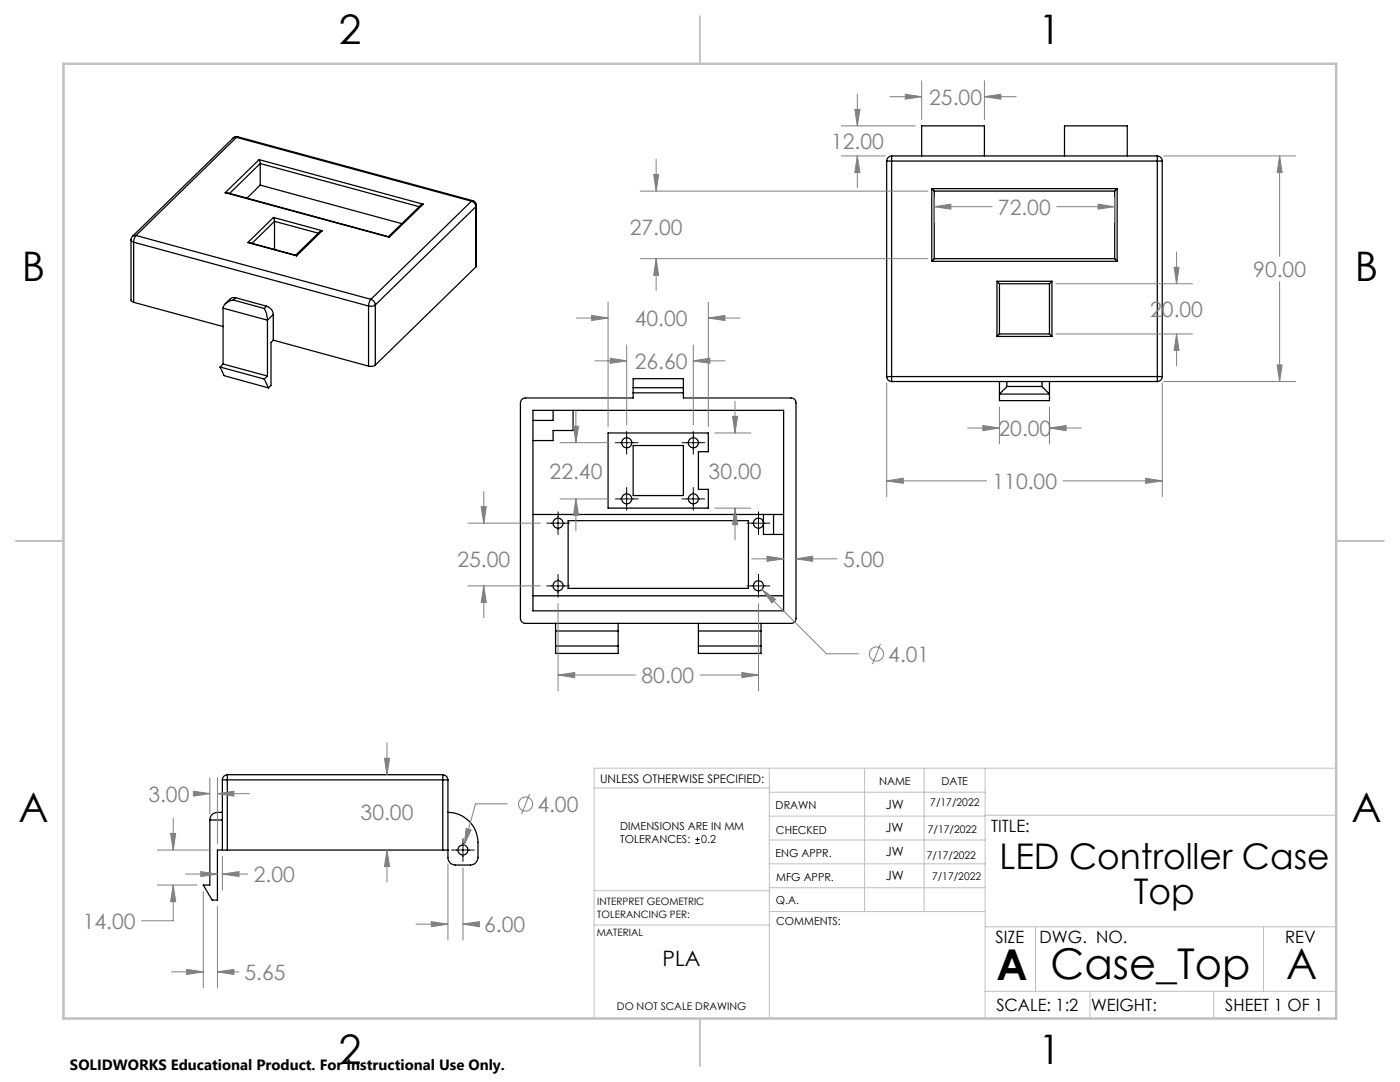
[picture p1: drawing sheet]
<svg xmlns="http://www.w3.org/2000/svg" width="279mm" height="216mm" viewBox="0 0 279 216" stroke-linecap="round" stroke-linejoin="round" font-family="sans-serif">
<g fill="none" stroke="#000" stroke-width=".25">
<path d="M44.9 38.5h.4l32.4 8.8M44.9 38.5l32.8 8.8M46.5 27.6l-20 19.5M47.2 27.4h-.5l-.2 .2M47.2 27.4l-20.1 19.6M47.2 27.4l46.9 12.7M47.5 27.3h-.5l-.5 .3M47.5 27.3l-.3 .1M47.5 27.3l46.8 12.7M51.7 31.9l.2 .7M51.7 31.9l-6.8 6.6M51.7 31.9l32.8 8.8"/>
<path d="M51.9 32.6v4.3M51.9 36.9l28.3 7.7M51.9 36.9l-2.6 2.6M51.9 32.6l31.7 8.6M51.9 32.6l-6.1 6M177 32.1h.9M177 32.1v43M177.9 31.1v1M177.9 31.1a1.02 1.02 0 0 0-.9 1M177.9 32.1h53.1M177.9 31.1h53.1M177.9 32.1v43"/>
<path d="M183.9 31.1v-6h12.6v6M185.9 37.6l.5 .5M185.9 37.6v14.5M185.9 37.6h37.1M186.4 38.1h36.1M186.4 38.1v13.5M212.4 31.1v-6h12.6v6M222.5 38.1v13.5M223 37.6l-.5 .5M223 37.6v14.5M231 31.1v1M231 32.1h1"/>
<path d="M231 31.1a1.02 1.02 0 0 1 1 1M231 32.1v43M232 32.1v43M26.1 47.9v12l.6 .4M26.1 47.9l.6 .4M26.5 47.1l-.4 .8M26.7 48.3l46.9 12.8M26.7 48.3v12M27.1 47l-.4 .8v.5M27.1 47l-.6 .1M27.1 47l46.9 12.7M46.6 59.9a2.35 2.35 0 0 0-2.1 1.6"/>
<path d="M46.6 59.9l6.1 1.7M47 59.4h-.5l-.4 .1-1.2 1.1M47 59.4l6.2 1.7M47 59.4l-.4 .5M49.5 48.4l9.7 2.6M54.6 43.4l.2 .8M54.6 43.4l-5.1 5M54.6 43.4l9.7 2.6M54.8 44.2v5.6M54.8 44.2l-4.5 4.3M54.8 44.2l8.7 2.3M64.3 46l-.5 .3-4.8 4.6"/>
<path d="M64.3 46l-5.1 5M74 59.7l-.4 .8v.6M74 59.7a1.19 1.19 0 0 1 .9 1.2M84.5 40.7l-.5 .2-6.5 6.3M84.5 40.7l-6.8 6.6M94.1 40.1a1.19 1.19 0 0 1 .9 1.1M94.1 40.1l-20.1 19.6M94.3 40a.91 .91 0 0 1 .8 1M94.3 40l-.2 .1M95 41.2l-20.1 19.7M95 41.2v12.1M95 53.3l-20.1 19.5"/>
<path d="M95.1 41v12.1l-.1 .2M95.1 41l-.1 .2M185.9 52.1h37.1M186.4 51.6l-.5 .5M186.4 51.6h36.1M199 56.1l.5 .5M199 56.1h10.9M199 56.1v11M199.5 56.6h9.9M199.5 56.6v10M209.4 56.6v10M209.9 56.1l-.5 .5"/>
<path d="M209.9 56.1v11M222.5 51.6l.5 .5M26.7 60.3l17.8 4.9M43.9 73.2l8.8 2.4M43.9 73.2l.8 1.8 8.9 2.4M44.5 61.5l8.9 2.4M44.5 72.6l8.9 2.4M44.5 61.5v11.1M44.5 72.6l-.6 .6M52.7 61.6l.5 .9 .2 1.4M52.7 75.6l.9 1.8M53.2 61.1a1.83 1.83 0 0 1 1.3 1.7"/>
<path d="M53.2 61.1l-.5 .5M53.4 75l-.7 .6M53.4 63.9v11.1M54.5 67.9l19.1 5.2M54.5 62.8v5.1M54.5 67.9l-.4 .4v8.6l-.5 .5M54.5 62.8l-1.1 1.1M73.6 61.1v12M74.9 60.9a1.54 1.54 0 0 1-1.3 .2M74.9 72.8a1.54 1.54 0 0 1-1.3 .3M74.9 60.9v11.9M104.2 79.7l.5-.3h21.7v-3.8h10v3.8h21.5a.96 .96 0 0 1 1 1v43a.96 .96 0 0 1-1 1h-53a1.02 1.02 0 0 1-1-1v-43z"/>
<path d="M126.4 78.4h10M126.4 77.4h10M177 75.1h.9M177 75.1a.96 .96 0 0 0 .9 1M177.9 75.1v1M177.9 76.1h53.1M177.9 75.1h53.1M199 67.1h10.9M199.5 66.6l-.5 .5M199.5 76.1v3.8h9.9v-3.8M199.5 66.6h9.9M200.9 77.1l-1.4 1.5h9.9l-1.4-1.5"/>
<path d="M200.9 76.1v1M200.9 77.1h7.1M208 76.1v1M209.4 66.6l.5 .5M231 75.1h1M231 75.1v1M232 75.1a.96 .96 0 0 1-1 1M106.4 81.9h50v40h-50zM110.4 81.9v2h-4M114.4 81.9v4h-4v2h-4M121.4 86.4h20v3.7h-2v7.5h2v3.8h-20zM126.4 88.9h10v10h-10z"/>
<path d="M106.4 102.7h46M106.4 118.9h50M113.4 103.9h36v13.5h-36zM152.4 102.7h2M152.4 102.7v3.9h2M152.4 104.3a.99 .99 0 0 0-1.5-.8 .99 .99 0 0 0 0 1.7 .99 .99 0 0 0 1.5-.7M154.4 102.7v3.9M154.4 106.6h2M154.4 102.7h2M110.9 128.9v1.5h12.5v-1.5M110.9 124.4v1.5M110.9 128.9h12.5"/>
<path d="M110.9 125.9h12.5M110.9 125.9v3M123.4 124.4v1.5M123.4 125.9v3M139.4 128.9v1.5h12.5v-1.5M139.4 124.4v1.5M139.4 128.9h12.5M139.4 125.9h12.5M139.4 125.9v3M151.9 124.4v1.5M151.9 125.9v3M44.4 155.6h1"/>
<path d="M44.4 155.6v14M45.4 154.6v1M45.4 154.6a1.02 1.02 0 0 0-1 1M45.4 155.6h43M45.4 154.6h43M45.4 155.6v14M88.4 154.6v1M88.4 154.6a1.09 1.09 0 0 1 1 1M88.4 155.6h1M88.4 155.6v14M89.4 155.6v15.5a1.51 1.51 0 0 0 1.5 1.5h3a1.57 1.57 0 0 0 1.5-1.5v-3a6 6 0 0 0-6-6M41.9 163.6v13h-1.3l1.7 3h1.1v-10h1"/>
<path d="M41.9 163.6h2.5M44.4 169.6h1M44.4 162.1h-1a1.49 1.49 0 0 0-1.5 1.5M45.4 169.6h43M88.4 169.6h1"/>
<circle cx="125.1" cy="88.4" r="1.01"/>
<circle cx="125.1" cy="99.5" r="1"/>
<circle cx="138.4" cy="88.4" r="1.01"/>
<circle cx="138.4" cy="99.5" r="1"/>
<circle cx="111.4" cy="116.9" r="1"/>
<circle cx="111.4" cy="104.4" r="1.01"/>
<circle cx="151.3" cy="116.9" r="1"/>
<circle cx="92.4" cy="169.6" r="1"/>
</g>
<g fill="none" stroke="#808080" stroke-width=".2">
<path d="M171.1 18.8v6.3M177.6 19.3h6.3M180.7 18.8l3.2 .5-3.2 .5zM183.9 16.1v7.7M196.5 16.1v7.7M196.5 19.3h6.3M196.5 19.3l3.2-.5v1zM127.8 38.1h57.4M130.5 34.8h.9l-.4 3.3zM131 31.8v6.3M167.9 31.1h8.8M167.9 25.1h14.8"/>
<path d="M170.6 21.8h1l-.5 3.3zM171.1 31.1v6.4M171.1 31.1l.5 3.3h-1zM186.4 39.4v5M222.5 39.4v5M232.2 31.1h26.4M255.4 31.1v20.1M255.4 31.1l.5 3.3h-1zM127.8 51.6h57.4M131 51.6v6.4M131 51.6l.4 3.3h-.9zM186.4 41.2h11.6"/>
<path d="M186.4 41.2l3.4-.5v1zM210.7 56.6h27.3M210.9 41.2h11.6M219.1 40.7l3.4 .5-3.4 .5zM234.3 53.3h1l-.5 3.3zM234.8 50.3v6.3M255.4 56.2v19.9M115 63.5h6.4M118.1 62.9l3.3 .6-3.3 .5zM118.7 72h6.4M121.4 60.3v24.8M121.8 71.5l3.3 .5-3.3 .5z"/>
<path d="M125.1 68.8v16M138.4 68.8v16M138.4 72h6.3M138.4 72l3.3-.5v1zM141.4 60.3v24.8M141.4 63.5h6.3M141.4 63.5l3.3-.6v1.1zM177 76.4v22.7M210.7 66.6h27.3M232 76.4v22.7M232.2 76.1h26.4M234.8 66.6v6.4"/>
<path d="M234.8 66.6l.5 3.3h-1zM254.9 72.8h1l-.5 3.3zM96.6 98v6.4M111.8 99.6h9.7M111.8 88.3h9.7M114.4 85.1h1.1l-.6 3.2zM114.9 82v6.3M114.9 99.6v6.3M114.9 99.6l.6 3.2h-1.1zM142.6 86.4h7.3M146.2 83.1h1l-.5 3.3zM146.7 80v6.4"/>
<path d="M177 96h19.9M177 96l3.3-.6v1zM193.1 85.4h6.4M196.1 84.9l3.4 .5-3.4 .5zM199.5 81.2v7.4M209.4 81.2v7.4M209.4 85.4h6.4M209.4 85.4l3.4-.5v1zM212.1 96h19.9M228.6 95.4l3.4 .6-3.4 .4zM93.4 104.4h14.4M93.4 116.9h14.4"/>
<path d="M96 101.1h1l-.4 3.3zM96.6 116.9v6.4M96.6 116.9l.4 3.3h-1zM142.6 101.4h7.3M146.7 101.4v6.3M146.7 101.4l.5 3.3h-1zM150 111.5h6.4M152.1 117.6l12.9 12.9h6.3M152.1 117.6l2.7 2-.7 .7zM153.1 111l3.3 .5-3.3 .5zM158.9 111.5h8.2M158.9 111.5l3.3-.5v1z"/>
<path d="M111.4 120.4v17.5M111.4 134.7h15.4M111.4 134.7l3.3-.5v1zM139.7 134.7h11.7M148.1 134.2l3.3 .5-3.3 .5zM151.4 120.4v17.5M175.7 128.5l-1.6 4M38.6 157.9l3.3 .5-3.3 .5zM39 158.4h2.9M41.9 155.2v7.1M43.4 155.2v13.1M43.4 158.4h6.3"/>
<path d="M43.4 158.4l3.3-.5v1zM76.7 151.3h1.1l-.6 3.3zM77.2 148.2v6.4M105.7 158.4l-1.6 4.1M31.4 169.6h10.7M31.4 176.6h7.9M34 166.3h1.1l-.5 3.3zM34.6 176.6l.5 3.3h-1.1zM34.6 176.6v7.1h-6.4M34.6 163.3v6.3M37 174.4h6.4M40.1 173.9l3.3 .5-3.3 .5z"/>
<path d="M40.6 177.9v19.2M44.4 170.9v6.7M44.4 174.4h5.1M44.4 174.4l3.3-.5v1zM77.2 169.6v6.4M77.2 169.6l.6 3.3h-1.1zM89.4 172.4v15.2M92.4 173.1v14.5M93 165.3l1 .3-1.4 3zM101.2 160.4h-6.3l-2.3 8.2M34.2 193.9h6.4M37.3 193.4l3.3 .5-3.3 .6z"/>
<path d="M43.4 180.9v16.2M43.4 193.9h4.2M43.4 193.9l3.3-.5v1.1zM83 184.4h6.4M86.1 183.9l3.3 .5-3.3 .5zM92.4 184.4h3.1M92.4 184.4l3.3-.5v1z"/>
<circle cx="174.9" cy="130.5" r="1.41"/>
<circle cx="104.9" cy="160.5" r="1.4"/>
</g>
<g fill="none" stroke="#000" stroke-width=".2">
<path d="M122.8 99.6h4.6M122.8 88.3h4.6M125.1 86.1v4.5M125.1 97.3v4.5M136.1 99.6h4.6M136.1 88.3h4.6M138.4 86.1v4.5M138.4 97.3v4.5M109.1 104.4h4.5M109.1 116.9h4.5M111.4 102.1v4.6M111.4 114.6v4.6"/>
<path d="M149.1 104.4h4.5M149.1 116.9h4.5M151.4 102.1v4.6M151.4 114.6v4.6M90.1 169.6h4.6M92.4 167.3v4.6M138.8 168.3h.8M138.8 167.5h.8M139.2 167.1v.8"/>
</g>
<g fill="none" stroke="#c0c0c0" stroke-width=".2">
<path d="M118.6 157.2h34.9M153.5 153.3v49.9M153.5 158.1h43.1M172.5 153.3v28.6M184.4 153.3v28.6M196.6 153.3v49.9M266.7 153.3h-148.1v49.9M118.6 177.7h35M153.5 167.6h43.1M153.5 162.8h43.1M153.5 172.4h43.1M153.5 177.1h43.1"/>
<path d="M196.6 162.7h70.1M118.6 184.6h35M153.6 181.9h43M196.6 197.8h70.1M196.6 184.9h70.1M206.7 184.9v12.9M217.5 197.8v5.4M242.2 197.8v5.4M252.2 184.9v12.9"/>
</g>
<path d="M139.7 3.2v9.5M3.1 107.9h9.6M266.7 107.9h9.5M139.7 203.2v9.6" fill="none" stroke="#c0c0c0" stroke-width=".25"/>
<path d="M12.7 12.7h254v190.5h-254z" fill="none" stroke="#c0c0c0" stroke-width=".5"/>
<path d="M255.4 31.1l.5 3.3h-1zM254.9 72.8h1l-.5 3.3zM228.6 95.4l3.4 .6-3.4 .4zM177 96l3.3-.6v1zM234.3 53.3h1l-.5 3.3zM234.8 66.6l.5 3.3h-1zM131 51.6l.4 3.3h-.9zM130.5 34.8h.9l-.4 3.3zM186.4 41.2l3.4-.5v1zM219.1 40.7l3.4 .5-3.4 .5zM180.7 18.8l3.2 .5-3.2 .5zM196.5 19.3l3.2-.5v1zM171.1 31.1l.5 3.3h-1zM170.6 21.8h1l-.5 3.3zM196.1 84.9l3.4 .5-3.4 .5zM209.4 85.4l3.4-.5v1zM93 165.3l-.4 3.3 1.4-3zM86.1 183.9l3.3 .5-3.3 .5zM92.4 184.4l3.3-.5v1zM34 166.3h1.1l-.5 3.3zM34.6 176.6l.5 3.3h-1.1zM37.3 193.4l3.3 .5-3.3 .6zM43.4 193.9l3.3-.5v1.1zM40.1 173.9l3.3 .5-3.3 .5zM44.4 174.4l3.3-.5v1zM38.6 157.9l3.3 .5-3.3 .5zM43.4 158.4l3.3-.5v1zM76.7 151.3h1.1l-.6 3.3zM77.2 169.6l.6 3.3h-1.1zM141.4 63.5l3.3-.6v1.1zM118.1 62.9l3.3 .6-3.3 .5zM146.2 83.1h1l-.5 3.3zM146.7 101.4l.5 3.3h-1zM152.1 117.6l2 2.7 .7-.7zM111.4 134.7l3.3-.5v1zM148.1 134.2l3.3 .5-3.3 .5zM153.1 111l3.3 .5-3.3 .5zM158.9 111.5l3.3-.5v1zM114.9 99.6l.6 3.2h-1.1zM114.4 85.1h1.1l-.6 3.2zM121.8 71.5l3.3 .5-3.3 .5zM138.4 72l3.3-.5v1zM96 101.1h1l-.4 3.3zM96.6 116.9l.4 3.3h-1z" fill="#808080"/>
<g font-size="8.5">
<text x="198.9" y="195.5">A</text>
<text x="209.6" y="195.4">Case_Top</text>
<text x="256.7" y="195.4">A</text>
</g>
<g font-size="8.1">
<text x="67.6" y="8.9">2</text>
<text x="207.3" y="8.9">1</text>
<text x="4.4" y="56.2">B</text>
<text x="270.4" y="56.2">B</text>
<text x="3.7" y="164.1">A</text>
<text x="269.7" y="164.1">A</text>
<text x="67.6" y="212.4">2</text>
<text x="207.3" y="212.4">1</text>
</g>
<g font-size="7.1">
<text x="199.5" y="173.4">LED Controller Case</text>
<text x="226.3" y="180.5">Top</text>
</g>
<g font-size="4.2" fill="#808080">
<text x="185.4" y="20.9">25.00</text>
<text x="165.9" y="29.7">12.00</text>
<text x="125.7" y="46.8">27.00</text>
<text x="199.2" y="42.8">72.00</text>
<text x="250.1" y="55.3">90.00</text>
<text x="126.7" y="65">40.00</text>
<text x="229.5" y="63.2">20.00</text>
<text x="126.7" y="73.6">26.60</text>
<text x="199.3" y="87">20.00</text>
<text x="109.7" y="95.6">22.40</text>
<text x="141.4" y="95.6">30.00</text>
<text x="198.1" y="97.5">110.00</text>
<text x="91.3" y="113.1">25.00</text>
<text x="168.3" y="113.1">5.00</text>
<text x="128" y="136.3">80.00</text>
<text x="177.3" y="132">4.01</text>
<text x="29.6" y="159.9">3.00</text>
<text x="107.2" y="162">4.00</text>
<text x="72" y="163.5">30.00</text>
<text x="50.7" y="176">2.00</text>
<text x="16.5" y="185.3">14.00</text>
<text x="96.6" y="186">6.00</text>
<text x="48.8" y="195.5">5.65</text>
</g>
<text font-size="4.2" x="132.2" y="192.8">PLA</text>
<g font-size="3.4">
<text x="197.8" y="166">TITLE:</text>
<text x="198.7" y="188.1">SIZE</text>
<text x="207.5" y="188.1">DWG. NO.</text>
<text x="256.5" y="188.2">REV</text>
<text x="198.8" y="201.7">SCALE: 1:2</text>
<text x="217.7" y="201.8">WEIGHT:</text>
<text x="244.5" y="201.7">SHEET 1 OF 1</text>
</g>
<text font-size="3" x="14" y="213.5">SOLIDWORKS Educational Product. For Instructional Use Only.</text>
<g font-size="2.5">
<text x="176.8" y="161.3">JW</text>
<text x="176.7" y="166.1">JW</text>
<text x="176.8" y="170.9">JW</text>
<text x="176.8" y="175.6">JW</text>
</g>
<text font-size="2.4" x="119.8" y="156.2">UNLESS OTHERWISE SPECIFIED:</text>
<g font-size="2.2">
<text x="154.8" y="161.4">DRAWN</text>
<text x="175.4" y="156.6">NAME</text>
<text x="187.9" y="156.7">DATE</text>
<text x="123.8" y="165.6">DIMENSIONS ARE IN MM</text>
<text x="154.9" y="166.3">CHECKED</text>
<text x="123.8" y="168.3">TOLERANCES:</text>
<text x="139.9" y="168.3">0.2</text>
<text x="154.8" y="171">ENG APPR.</text>
<text x="154.9" y="175.7">MFG APPR.</text>
<text x="154.9" y="180.4">Q.A.</text>
<text x="154.9" y="184.6">COMMENTS:</text>
</g>
<g font-size="2.1">
<text x="185.7" y="160.7">7/17/2022</text>
<text x="185.2" y="166.2">7/17/2022</text>
<text x="185" y="171.5">7/17/2022</text>
<text x="186" y="175.7">7/17/2022</text>
<text x="123.1" y="201.6">DO NOT SCALE DRAWING</text>
</g>
<g font-size="2">
<text x="119.2" y="180.6">INTERPRET GEOMETRIC</text>
<text x="119.2" y="183.1">TOLERANCING PER:</text>
<text x="119.1" y="186.7">MATERIAL</text>
</g>
</svg>
